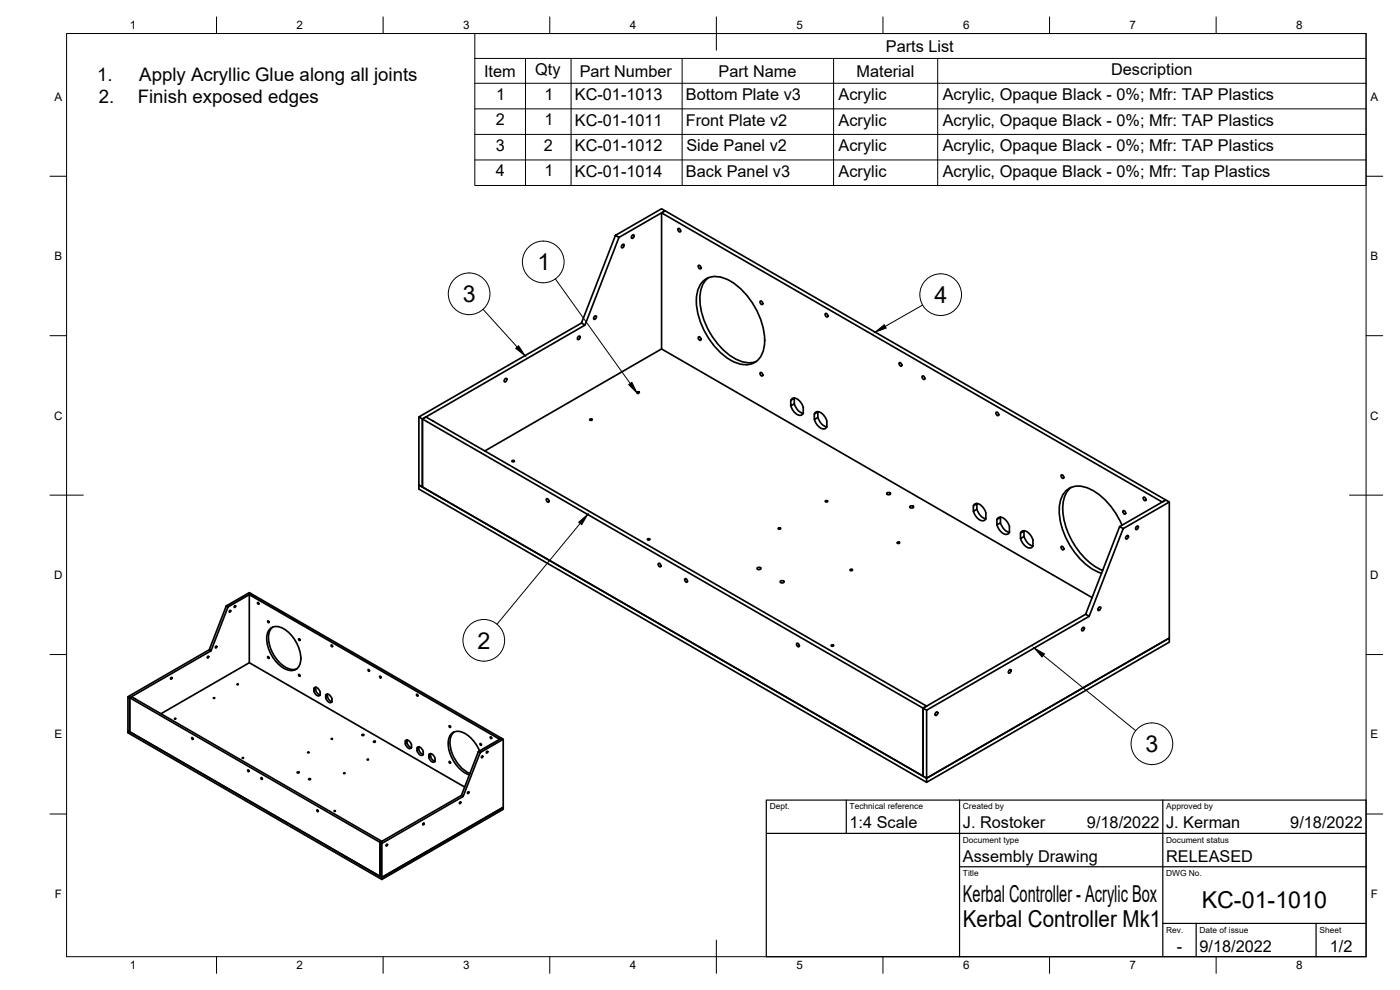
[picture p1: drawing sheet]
<svg xmlns="http://www.w3.org/2000/svg" width="420mm" height="297mm" viewBox="0 0 420 297" stroke-linecap="round" stroke-linejoin="round" font-family="sans-serif">
<!-- layer: Visible -->
<g fill="none" stroke="#000" stroke-width=".51">
<path d="M184.7 70.6l13.8-8 1.1 .7-13.8 7.9-1.1-.6-10.2 26.3 1.1 .6 10.2-26.3M186.7 73.5l.4-.2 .2 .3-.2 .5-.4 .3-.2-.3zM189.7 70.7l.4-.3 .2 .3-.2 .6-.4 .2-.2-.3zM198.5 63.9l1.1-.6 150.3 86.7-1.1 .6zM198.5 63.9v40.8l129.3 74.6M203.5 68.6l.6 .2 .1 .7-.6-.1zM209.6 79.7l.6 .1 .1 .8-.6-.2zM174.5 96.9l-48.8 28.2 151.3 87.4v20.4l1.1 .6M175.6 97.5l-48.8 28.2v20.4l-1.1-.6v-20.4M178.4 95l.4-.3 .2 .3-.2 .6-.4 .2-.3-.3zM210.8 84.6a6.5 6.5 0 0 1 8.4-.2 22.2 22.2 0 0 1 10.2 19.2 5.9 5.9 0 0 1-8.9 5.1 21.9 21.9 0 0 1-11.4-19.9 7.4 7.4 0 0 1 1.7-4.2zM212.5 83.4a8.6 8.6 0 0 0-2.4 8 22.6 22.6 0 0 0 10.9 16.4 7.2 7.2 0 0 0 6 .6"/>
<path d="M228.1 90.4l.6 .1 .2 .8-.6-.2zM247.7 94.1l.6 .2 .1 .7-.6-.1zM151.5 113.8l.4-.3 .2 .3-.2 .6-.4 .2-.2-.3zM173.5 101.1l.4-.3 .2 .3-.2 .6-.4 .2-.2-.3zM191.1 117.7l.5-.2 .3 .3-.5 .2zM198.5 104.7l-53 30.6M209.6 101.1l.6 .2 .1 .7-.6-.1zM228.1 111.8l.6 .2 .2 .7-.6-.1zM238.4 119.4v.1M269.9 108.9l.5 .1 .2 .8-.6-.2zM276.8 112.9l.6 .1 .1 .8-.6-.2zM126.8 125.7l1-.6 150.3 86.8-1.1 .6v20.4l-150.2-86.8z"/>
<path d="M129.8 126.2l.3 .2M153.6 138.3l.5-.2 .3 .3-.5 .2zM177 125.9l.4-.2 .3 .3-.5 .1zM237.3 120.1l1.1-.6v1.7l-1.1 .6zM237.3 120.1a1.34 1.34 0 0 1 2.3-.1l.8 .8a3.5 3.5 0 0 1 .5 3.5 2.31 2.31 0 0 1-3.1-1.5l-.5-1M238.4 121.2a3.8 3.8 0 0 0 2.7 2.8M244.4 124.2l1-.6v1.7l-1 .6zM244.4 124.2a1.34 1.34 0 0 1 2.3-.1l1 1.2 .5 1.1M244.4 125.9a3.4 3.4 0 0 0 3.2 2.7l.6-.6M245.5 125.2a3.8 3.8 0 0 0 2.6 2.9v-1.7M245.5 123.5v.1M298.9 123.7l.6 .2 .2 .7-.6-.1z"/>
<path d="M164 149.7l.6 .2 .1 .7-.6-.1zM233.5 158.5l.5-.1 .3 .2-.5 .2zM247.7 150.4l.4-.2 .3 .3-.5 .1zM266.3 147.9l.5-.1 .5 .4-.8 .2-.4-.2zM273.2 151.9l.6-.1 .4 .4-.7 .2-.5-.2zM292.1 151.8l1.1-.6v1.6l-1.1 .6zM292.1 151.7a1.34 1.34 0 0 1 2.3-.1l1.1 1.3 .4 1M292.1 153.4a3.4 3.4 0 0 0 3.2 2.8l.6-.6M293.2 152.8a3.8 3.8 0 0 0 2.7 2.8v-1.7M293.2 151.1h.1M299.2 155.9l1-.7v1.7l-1 .6zM299.2 155.8a1.34 1.34 0 0 1 2.3-.1l.7 .8a3.5 3.5 0 0 1 .5 3.5 2.31 2.31 0 0 1-3.1-1.5l-.4-1"/>
<path d="M300.3 156.9a3.8 3.8 0 0 0 2.6 2.8M300.3 155.2h.1M306.3 159.9l1-.6v1.7l-1 .6zM306.3 159.9a1.34 1.34 0 0 1 2.3-.1l1 1.3 .4 1M307.4 159.2l-.1 .1M318.5 142.5l.6 .2 .1 .8-.6-.2zM321.4 146.2a8.3 8.3 0 0 0-2.4 7.6 22.6 22.6 0 0 0 11 16.9l.9 .5M336 158l13.9-8 1 .6-13.8 8-1.1-.6-10.2 26.3 1.1 .6 10.2-26.3M336.7 157.6a19.9 19.9 0 0 0-11.1-11.5 5.6 5.6 0 0 0-7.5 4.7 21.1 21.1 0 0 0 6.2 17l2 1.9a12.9 12.9 0 0 0 4.3 2.3M337 153.3l.6 .1 .2 .8-.6-.2zM341 158.1l.4-.3 .2 .3-.2 .6-.4 .2-.2-.3zM343.1 149.2l.6 .2 .2 .7-.6-.1z"/>
<path d="M350.9 150.6v40.8l-72.8 42.1v-20.4l48.8-28.2M74.8 178.4l.6-.3 75.1 43.4-.5 .3zM74.8 178.4v20.4l64.6 37.3M194.3 161.8l.5-.2 .2 .3-.4 .2zM197.6 169.1l.6 .1 .1 .8-.6-.2zM205.5 173.7l.6 .2 .2 .7-.6-.1zM227.4 170.3l.5-.1 .5 .4-.8 .3-.4-.3zM234.3 174.3l.6-.1 .4 .4-.7 .3-.5-.3zM255.1 171l.5-.2 .2 .3-.4 .1zM269.2 162.8l.5-.2 .3 .3-.5 .2zM306.3 161.6a3.4 3.4 0 0 0 3.2 2.7l.5-.5M307.3 161a3.8 3.8 0 0 0 2.7 2.8"/>
<path d="M310 162.1v1.7M318.5 164l.6 .1 .1 .8-.6-.2zM338 160.9l.4-.2 .3 .3-.3 .5-.4 .3-.2-.4zM62.3 197h.3l-.3 .4zM62.8 195l-24.4 14 75.7 43.7v10.3l.5 .3M63.3 195.3l-24.4 14v10.3l-.5-.3v-10.3M64.7 194h.4l-.4 .4zM67.9 181.8l6.9-4 .6 .3-7 4-.5-.3-5.1 13.2 .5 .3 5.1-13.2M68.9 183.3h.3l-.3 .4zM70.4 181.8l.3 .1-.4 .4zM74.8 198.8l-26.5 15.4M81 188.7a3.6 3.6 0 0 1 4.9 .5 10.5 10.5 0 0 1 4.1 10.1 3 3 0 0 1-4.8 1.2 10.6 10.6 0 0 1-4.9-10.6z"/>
<path d="M81.8 188.2a5.6 5.6 0 0 0-.7 6.2 9.4 9.4 0 0 0 6.6 6.5l1.3-.2M239.1 193.1l.6 .1 .1 .8-.5-.2zM249.4 193.6l.5-.1 .3 .2-.5 .2zM324.8 188.4l.4-.2 .3 .3-.3 .5-.4 .3-.2-.3zM325.8 184.3l-48.8 28.2 1.1 .6M329.7 182.3l.4-.2 .2 .3-.2 .5-.4 .3-.2-.3zM38.9 209.3l.6-.3 75.1 43.4-.5 .3v10.3l-75.2-43.4zM40.5 209.6l.1 .1M51.3 203.4h.3l-.4 .4zM52.4 215.6l.3 .1h-.3zM64.1 209.4h.3l-.3 .1zM71.2 205.3l.3 .1h-.3z"/>
<path d="M94.2 206.6l.5-.3v.8l-.5 .3zM94.2 206.6a.86 .86 0 0 1 .9-.4 .86 .86 0 0 1 .6 .7l.4 .7v.9M94.2 207.4l1 1.3a.59 .59 0 0 0 .9-.2M94.7 207.1l.6 .9 .8 .5M94.8 206.2h-.1M97.7 208.6l.6-.3v.8l-.6 .3zM97.7 208.6a.86 .86 0 0 1 .9-.3 .86 .86 0 0 1 .7 .6l.3 .8v.8M97.8 209.4l.9 1.3a.59 .59 0 0 0 .9-.2M98.3 209.1l.6 1 .7 .5M98.3 208.3h.1M136.3 219.6a5.1 5.1 0 0 0-.9 5.6 10.8 10.8 0 0 0 5.6 6.9M280.8 213.8l.4-.2 .2 .3-.2 .5-.4 .3-.2-.3z"/>
<path d="M302.8 201.1l.4-.2 .3 .3-.3 .5-.4 .3-.2-.3zM72.7 227.3l.4 .1-.4 .1zM92.4 225.7l.3 .1-.3 .1zM99.4 221.6l.4 .1-.4 .1zM103.2 231.9l.3 .1-.3 .1zM110.2 227.8l.4 .1-.4 .1zM121.6 222.4l.6-.3v.8l-.6 .3zM121.6 222.4a.86 .86 0 0 1 .9-.3 .86 .86 0 0 1 .6 .6 1.44 1.44 0 0 1 0 1.9l-.8-.3-.7-1.1M122.2 222.9l.5 1 .8 .4M122.2 222v.1M125.2 224.4l.5-.3v.8l-.5 .4zM125.2 224.4a.86 .86 0 0 1 .8-.3 .86 .86 0 0 1 .7 .7l.3 .7v.8"/>
<path d="M125.2 225.2l.9 1.3a.59 .59 0 0 0 .9-.2M125.7 224.9l.5 1 .8 .5M125.7 224.1h.1M128.7 226.5l.5-.3v.8l-.5 .3zM128.7 226.4a.86 .86 0 0 1 .9-.3 .86 .86 0 0 1 .6 .7l.4 .7v.9M128.7 227.3l.9 1.3a.59 .59 0 0 0 1-.2M129.2 227l.6 1 .8 .4M129.2 226.1v.1M138.5 238.7l-24.4 14 .5 .4M140.4 237.7h.3l-.3 .4zM143.6 225.5l6.9-4 .5 .3-6.9 4-.5-.3-5.1 13.2 .5 .3 5.1-13.2M143.9 225.3a8.8 8.8 0 0 0-6.6-5.9 3.1 3.1 0 0 0-2.8 3.8 10.8 10.8 0 0 0 6.4 9.3"/>
<path d="M144.6 226.9l.3 .1-.4 .4zM146.1 225.5l.3 .1-.4 .3zM151 221.8v20.4l-36.4 21.1v-10.2l24.4-14.1M278.1 233.5l72.8-42.1v1.3l-72.8 42zM278.1 233.5l-152.4-88v1.2l152.4 88M100.3 243.2l.4 .1-.4 .1zM116 253.4h.3l-.4 .4zM127 247.1h.3l-.4 .4zM138 240.7h.3l-.4 .4zM114.6 263.3l36.4-21.1v.6l-36.4 21.1zM114.6 263.3l-76.2-44v.6l76.2 44"/>
<circle cx="77.5" cy="181" r=".23"/>
<circle cx="80.6" cy="186.5" r=".23"/>
<circle cx="80.6" cy="197.2" r=".23"/>
<circle cx="89.9" cy="191.9" r=".23"/>
<circle cx="99.6" cy="193.8" r=".23"/>
<circle cx="89.9" cy="202.6" r=".23"/>
<circle cx="110.7" cy="201.1" r=".23"/>
<circle cx="114.2" cy="203.1" r=".23"/>
<circle cx="125.3" cy="208.6" r=".23"/>
<circle cx="135" cy="218" r=".23"/>
<circle cx="57.8" cy="221.5" r=".23"/>
<circle cx="74.6" cy="231.2" r=".23"/>
<circle cx="78.6" cy="233.5" r=".23"/>
<circle cx="89.5" cy="231.7" r=".23"/>
<circle cx="92.9" cy="233.7" r=".23"/>
<circle cx="108.9" cy="220.5" r=".23"/>
<circle cx="112.4" cy="222.5" r=".23"/>
<circle cx="135" cy="228.7" r=".23"/>
<circle cx="144.3" cy="223.3" r=".23"/>
<circle cx="147.4" cy="221.3" r=".23"/>
<circle cx="95.3" cy="243.2" r=".23"/>
</g>
<!-- layer: Border -->
<g fill="none" stroke="#000" stroke-width=".3">
<path d="M20 10.1h390v276.9h-390zM65 5.1v5M115 5.1v5M165 5.1v5M215 5.1v10M265 5.1v5M315 5.1v5M365 5.1v5M15 52.9h5M410 52.9h5M15 100.7h5M410 100.7h5"/>
<path d="M15 148.6h10M405 148.6h10M15 196.4h5M410 196.4h5M15 244.2h5M410 244.2h5M65 287v5M115 287v5M165 287v5M215 282.1v9.9M265 287v5M315 287v5"/>
<path d="M365 287v5"/>
</g>
<!-- layer: TitleBlock -->
<path d="M230 240.1h180v46.9h-180zM230 250h180M254 240.1v9.9M288 240.1v46.9M349 240.1v46.9M288 260.1h122M349 277.1h61M359 277.1v9.9M395 277.1v9.9" fill="none" stroke="#000" stroke-width=".36"/>
<!-- layer: Parts Lists -->
<path d="M142.5 10.1h267.5v45.6h-267.5zM142.5 17.5h267.5M157.7 17.5v38.2M171.4 17.5v38.2M204.7 17.5v38.2M250.2 17.5v38.2M281.4 17.5v38.2M142.5 25h267.5M142.5 32.7h267.5M142.5 40.3h267.5M142.5 48h267.5" fill="none" stroke="#000" stroke-width=".3"/>
<!-- layer: Balloons -->
<g fill="none" stroke="#000" stroke-width=".3">
<circle cx="163" cy="78.6" r="6.3"/>
<circle cx="140.8" cy="88.2" r="6.3"/>
<circle cx="282.3" cy="88.4" r="6.3"/>
<circle cx="145.2" cy="192.1" r="6.3"/>
<circle cx="345.7" cy="223.2" r="6.3"/>
</g>
<!-- layer: 0 -->
<path d="M262.6 99.7l2.8-2.3 .6 1zM154.8 104.5l.8-.8 2 3zM188.7 115.4l.9-.7 1.6 3.2zM173.7 156.7l2.7-2.3-1.8 3zM310.4 194.4l3.1 1.8-.8 .9z" fill="#000" stroke="#000" stroke-width=".3"/>
<path d="M145 92.8l10.2 11.3M166.7 83.7l22.4 31.4M276.9 91.5l-11.2 6.4M174.1 157l-25 30.3M313.1 196.6l27.7 22.6" fill="none" stroke="#000" stroke-width=".3"/>
<g font-size="7">
<text x="161.4" y="81.1">1</text>
<text x="138.9" y="90.6">3</text>
<text x="280.5" y="90.9">4</text>
<text x="143.3" y="194.6">2</text>
<text x="343.7" y="225.6">3</text>
<text x="289" y="270.6">Kerbal Controller - Acrylic Box</text>
<text x="360.6" y="272.3">KC-01-1010</text>
<text x="289" y="278.1">Kerbal Controller Mk1</text>
</g>
<g font-size="5.6">
<text x="29.2" y="24.2">1.</text>
<text x="41.8" y="24.2">Apply Acryllic Glue along all joints</text>
<text x="29.6" y="30.9">2.</text>
<text x="41.3" y="30.9">Finish exposed edges</text>
</g>
<g font-size="4.9">
<text x="265.9" y="15.5">Parts List</text>
<text x="145.3" y="23">Item</text>
<text x="160.7" y="22.5">Qty</text>
<text x="174" y="23">Part Number</text>
<text x="215.7" y="23">Part Name</text>
<text x="257.1" y="23">Material</text>
<text x="333.4" y="22.5">Description</text>
<text x="148.9" y="29.9">1</text>
<text x="163.4" y="29.9">1</text>
<text x="172.5" y="30">KC-01-1013</text>
<text x="205.9" y="30">Bottom Plate v3</text>
<text x="251.7" y="30">Acrylic</text>
<text x="282.9" y="30.1">Acrylic, Opaque Black - 0%; Mfr: TAP Plastics</text>
<text x="148.8" y="37.6">2</text>
<text x="163.4" y="37.6">1</text>
<text x="172.5" y="37.7">KC-01-1011</text>
<text x="205.8" y="37.7">Front Plate v2</text>
<text x="251.7" y="37.7">Acrylic</text>
<text x="282.9" y="37.7">Acrylic, Opaque Black - 0%; Mfr: TAP Plastics</text>
<text x="148.8" y="45.2">3</text>
<text x="163.3" y="45.2">2</text>
<text x="172.5" y="45.4">KC-01-1012</text>
<text x="206" y="45.4">Side Panel v2</text>
<text x="251.7" y="45.3">Acrylic</text>
<text x="282.9" y="45.4">Acrylic, Opaque Black - 0%; Mfr: TAP Plastics</text>
<text x="148.8" y="52.9">4</text>
<text x="163.4" y="52.9">1</text>
<text x="172.5" y="53.1">KC-01-1014</text>
<text x="205.9" y="53">Back Panel v3</text>
<text x="251.7" y="53">Acrylic</text>
<text x="282.9" y="53.1">Acrylic, Opaque Black - 0%; Mfr: Tap Plastics</text>
<text x="255" y="248.5">1:4 Scale</text>
<text x="289" y="248.5">J. Rostoker</text>
<text x="326.2" y="248.5">9/18/2022</text>
<text x="350" y="248.5">J. Kerman</text>
<text x="387.2" y="248.5">9/18/2022</text>
<text x="289" y="258.6">Assembly Drawing</text>
<text x="350" y="258.6">RELEASED</text>
<text x="353.2" y="285.7">-</text>
<text x="360" y="285.5">9/18/2022</text>
<text x="399.1" y="285.7">1/2</text>
</g>
<g font-size="3.5">
<text x="39" y="8.8">1</text>
<text x="89" y="8.8">2</text>
<text x="139" y="8.8">3</text>
<text x="189" y="8.8">4</text>
<text x="239" y="8.8">5</text>
<text x="289" y="8.8">6</text>
<text x="339" y="8.8">7</text>
<text x="389" y="8.8">8</text>
<text x="16.3" y="30.2">A</text>
<text x="411.3" y="30.2">A</text>
<text x="16.3" y="78">B</text>
<text x="411.3" y="78">B</text>
<text x="16.2" y="125.9">C</text>
<text x="411.2" y="125.9">C</text>
<text x="16.2" y="173.7">D</text>
<text x="411.2" y="173.7">D</text>
<text x="16.3" y="221.6">E</text>
<text x="411.3" y="221.6">E</text>
<text x="16.4" y="269.4">F</text>
<text x="411.4" y="269.4">F</text>
<text x="39" y="290.8">1</text>
<text x="89" y="290.8">2</text>
<text x="139" y="290.8">3</text>
<text x="189" y="290.8">4</text>
<text x="239" y="290.8">5</text>
<text x="289" y="290.8">6</text>
<text x="339" y="290.8">7</text>
<text x="389" y="290.8">8</text>
</g>
<g font-size="2.5">
<text x="231" y="242.9">Dept.</text>
<text x="255" y="242.9">Technical reference</text>
<text x="289" y="242.9">Created by</text>
<text x="350" y="242.9">Approved by</text>
<text x="289" y="252.8">Document type</text>
<text x="350" y="252.8">Document status</text>
<text x="289" y="262.9">Title</text>
<text x="350" y="262.9">DWG No.</text>
<text x="350" y="279.9">Rev.</text>
<text x="360" y="279.9">Date of issue</text>
<text x="396" y="279.9">Sheet</text>
</g>
</svg>
